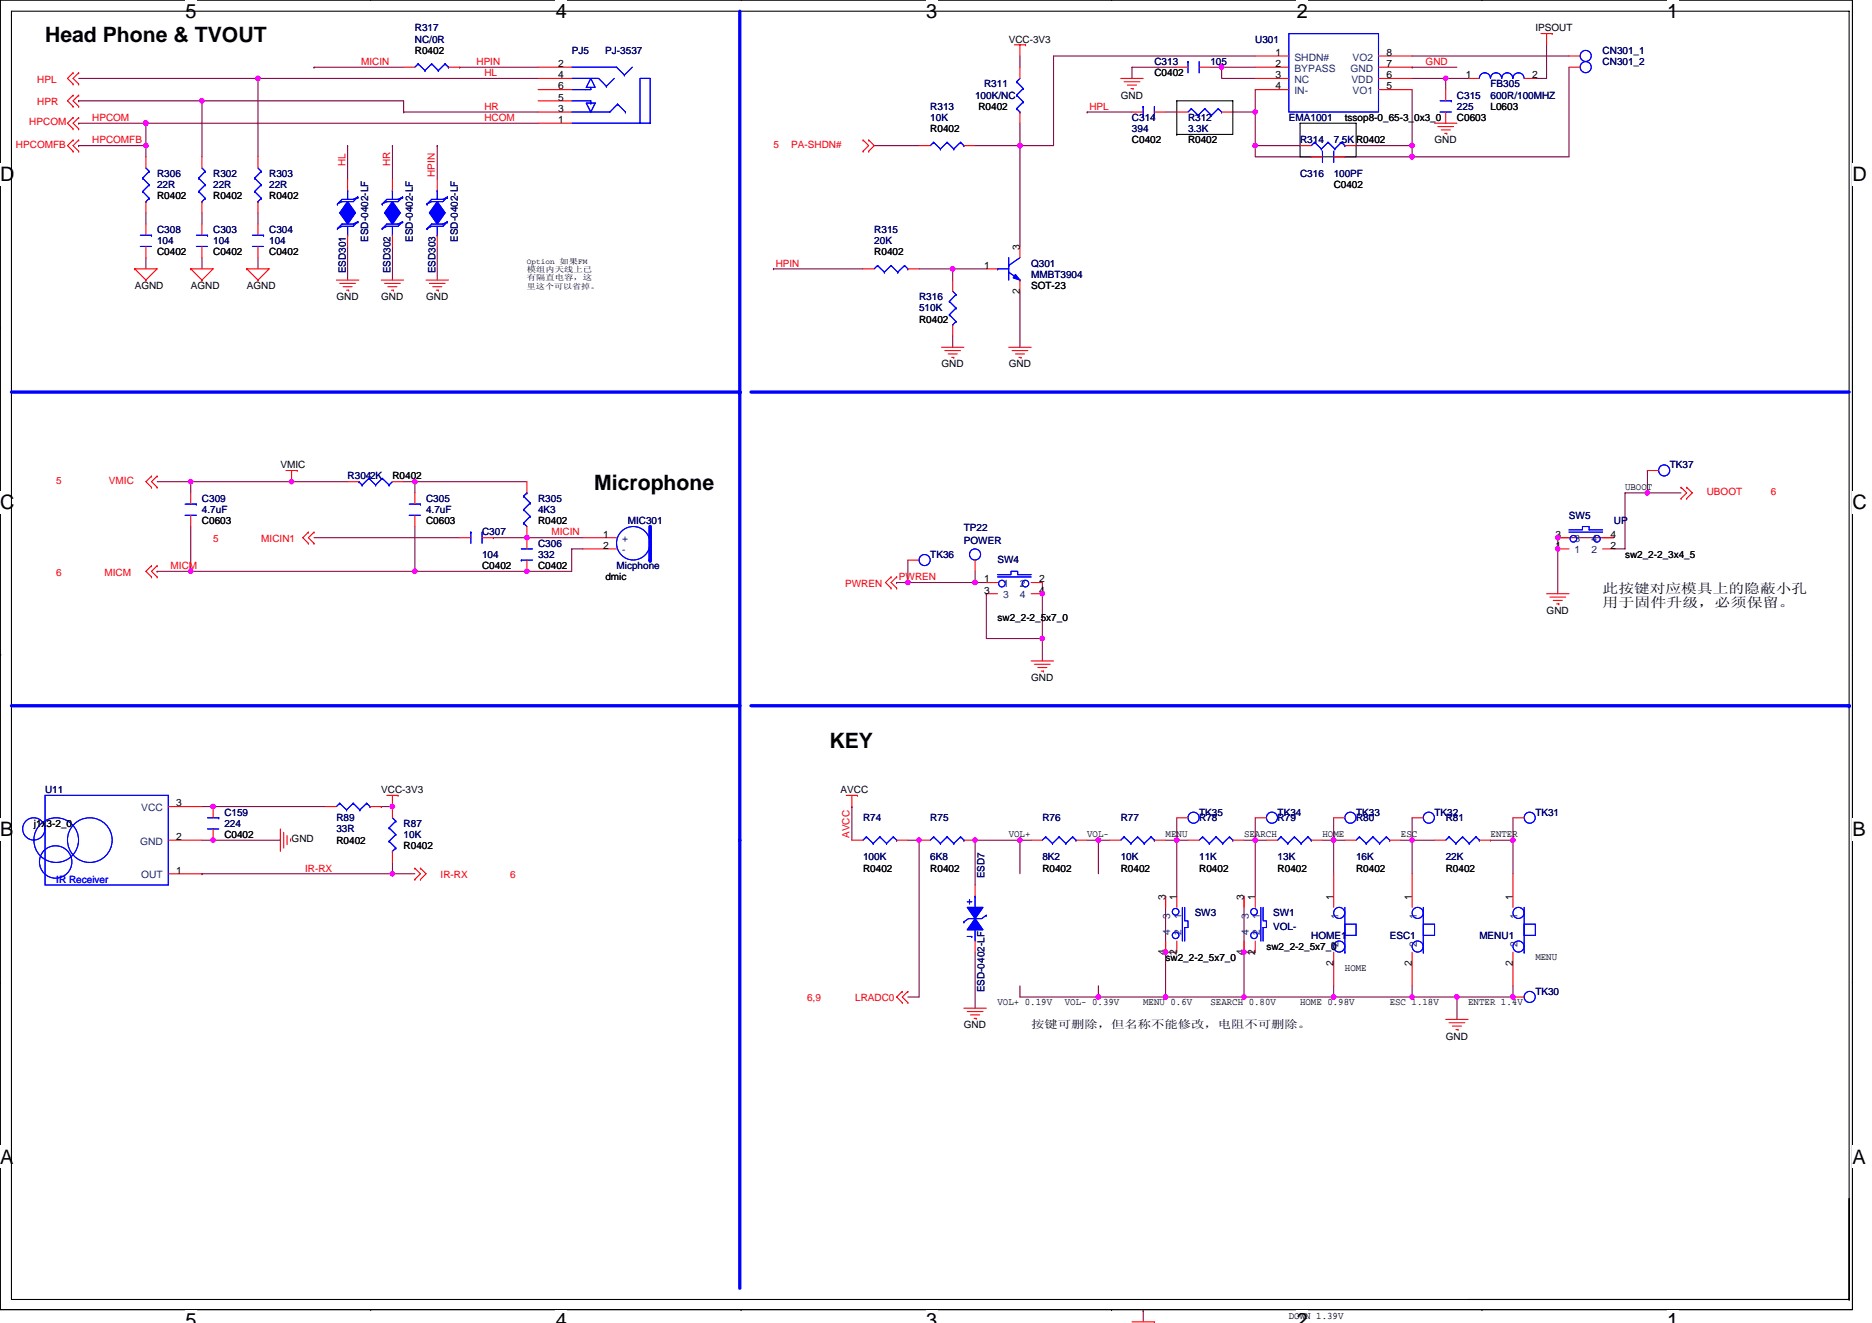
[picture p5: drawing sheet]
<svg xmlns="http://www.w3.org/2000/svg" width="297mm" height="210mm" viewBox="0 0 297 210" stroke-linecap="round" stroke-linejoin="round" font-family="sans-serif">
<path d="M0 0h293.9v207.9h-293.9z" fill="none" stroke="#000" stroke-width=".17"/>
<g fill="#fff">
<path d="M29.4 0h1.8v3.5h-1.8z"/>
<path d="M29.4 207.9h1.8v2h-1.8z"/>
</g>
<path d="M58.8 0h.1M58.8 207.9h.1" fill="none" stroke="#000" stroke-width=".17"/>
<g fill="#fff">
<path d="M88.2 0h1.8v3.5h-1.8z"/>
<path d="M88.2 207.9h1.8v2h-1.8z"/>
</g>
<path d="M117.6 0h.1M117.6 207.9h.1" fill="none" stroke="#000" stroke-width=".17"/>
<g fill="#fff">
<path d="M147 0h1.7v3.5h-1.7z"/>
<path d="M147 207.9h1.7v2h-1.7z"/>
</g>
<path d="M176.4 0h.1M176.4 207.9h.1" fill="none" stroke="#000" stroke-width=".17"/>
<g fill="#fff">
<path d="M205.8 0h1.7v3.5h-1.7z"/>
<path d="M205.8 207.9h1.7v2h-1.7z"/>
</g>
<path d="M235.2 0h.1M235.2 207.9h.1" fill="none" stroke="#000" stroke-width=".17"/>
<g fill="#fff">
<path d="M264.5 0h1.8v3.5h-1.8z"/>
<path d="M264.5 207.9h1.8v2h-1.8z"/>
<path d="M0 26h2.3v3.5h-2.3z"/>
<path d="M293.9 26h2.3v3.5h-2.3z"/>
<path d="M0 77.9h2.3v3.5h-2.3z"/>
<path d="M293.9 77.9h2.3v3.5h-2.3z"/>
</g>
<path d="M0 52h.1M293.9 52h.1" fill="none" stroke="#000" stroke-width=".17"/>
<g fill="#fff">
<path d="M0 129.9h2.1v3.5h-2.1z"/>
<path d="M293.9 129.9h2.1v3.5h-2.1z"/>
</g>
<path d="M0 103.9h.1M293.9 103.9h.1" fill="none" stroke="#000" stroke-width=".17"/>
<path d="M0 103.9h.1" fill="none" stroke="#000" stroke-width=".16"/>
<g fill="#fff">
<path d="M0 181.9h2.2v3.5h-2.2z"/>
<path d="M293.9 181.9h2.2v3.5h-2.2z"/>
</g>
<path d="M1.8 1.8h291.6v204.4h-291.6zM186.7 16h8.9v5.3h-8.9zM206.3 19.6h8.9v5.3h-8.9zM186.7 21.3h.1M0 155.9h.1M293.9 155.9h.1M293.4 190.2v16M233 206.2h60.4M293.4 206.2h.1" fill="none" stroke="#000" stroke-width=".17"/>
<g fill="none" stroke="#800040" stroke-width=".17">
<path d="M12.5 19.6h.1M12.5 12.4h28.4M12.5 16h.1M12.5 19.6h72.9M12.5 16h19.5M23.2 19.6h.1M23.2 19.6v3.5M32 16v8.9M32 16h32v1.8M40.9 12.4h.1M40.9 12.4h44.5M40.9 12.4v12.5"/>
<path d="M49.8 10.7h.1M49.8 10.7h14.2M64 17.8h.1M64 17.8h21.4M72.9 10.7h.1M72.9 10.7h12.5M161.8 19.6v3.5M161.8 8.9v1.8M172.5 17.8h.1M172.5 17.8h7.1M185 17.8h1.7M186.7 10.7h-7.1v1.7"/>
<path d="M192.1 10.7h1.7M193.8 10.7h5.4M193.8 10.7v1.7h5.4M193.8 10.7h.1M195.6 17.8h3.6M199.2 8.9h-32v14.2h-5.4M199.2 14.2v3.6M199.2 17.8h.1M199.2 17.8v5.3M224.1 14.2v8.9M224.1 8.9h24.9M224.1 10.7h.1"/>
<path d="M224.1 12.4h5.3v1.8M224.1 10.7h7.1M229.4 12.4h.1M229.4 12.4h3.6M245.4 7.1v5.3h-1.8M249 10.7v14.2h-24.9M12.5 23.1h.1M12.5 23.1h10.7M23.2 33.8v1.8M23.2 23.1v1.8M32 33.8v1.8M40.9 33.8v1.8"/>
<path d="M55.2 39.1v5.3M55.2 23.1h.1M55.2 23.1v5.3M62.3 39.1v5.3M62.3 23.1h.1M62.3 23.1v5.3M69.4 39.1v5.3M69.4 23.1h.1M69.4 23.1v5.3M138.7 23.1h7.1M154.7 23.1h7.1M161.8 23.1h.1"/>
<path d="M161.8 23.1v16M199.2 23.1h7.1M199.2 23.1v1.8h8.9M199.2 23.1h.1M213.4 24.9h10.7M215.2 23.1h8.9M224.1 23.1h.1M224.1 24.9h.1M224.1 23.1v1.8M23.2 40.9v1.8M32 40.9v1.8M40.9 40.9v1.8"/>
<path d="M122.7 42.7h.1M122.7 42.7h14.2M145.8 42.7h5.4M151.2 42.7h5.3M151.2 42.7h.1M151.2 53.3v1.8M151.2 42.7v1.7M161.8 46.2v8.9M24.9 76.5h5.4v1.7M30.3 76.5h.1M30.3 76.5h24.9M46.3 76.5h.1"/>
<path d="M64 76.5h1.8M65.8 76.5h.1M65.8 76.5v1.7M65.8 76.5h17.8M261.4 78.2h5.3M261.4 74.7h.1M261.4 78.2h-3.6v8.9h-1.7M261.4 74.7v3.5M24.9 90.7h.1M24.9 90.7h40.9M30.3 83.6v7.1M30.3 90.7h.1"/>
<path d="M49.8 85.3h23.1M65.8 83.6v7.1M65.8 90.7h17.8M78.3 85.3h.1M78.3 85.3h14.2M83.6 90.7h.1M83.6 85.3h.1M92.5 87.1h-1.8v3.6h-7.1M142.3 92.5h.1M142.3 92.5h14.2M144.1 92.5h.1M144.1 88.9v3.6"/>
<path d="M154.7 92.5h.1M154.7 90.7v1.8M156.5 94.2h.1M156.5 94.2v7.1h8.9M165.4 94.2h.1M165.4 92.5v1.7M165.4 94.2v10.7M247.2 87.1h.1M247.2 85.3h.1M247.2 85.3h8.9M247.2 85.3v8.9M165.4 101.3h.1"/>
<path d="M32 138.7h.1M32 133.3h1.8M32 128h1.8M32 138.7h33.8M33.8 128h.1M33.8 133.3h.1M33.8 133.3h10.7M33.8 128h17.8M60.5 128h.1M60.5 128h1.8M62.3 136.9v1.8M62.3 138.7h.1"/>
<path d="M135.2 128h.1M135.2 128v5.3M144.1 133.3h1.7M145.8 133.3h.1M145.8 133.3v24.9h-1.7M154.7 133.3v7.2M154.7 133.3h.1M154.7 133.3h7.1M161.8 133.3h.1M161.8 133.3h1.8M161.8 133.3v5.4M172.5 133.3h1.8"/>
<path d="M174.3 133.3h1.8M174.3 133.3h.1M174.3 133.3v5.4M185 133.3h1.7M186.7 133.3h.1M186.7 133.3v8.9M186.7 129.8v3.5M186.7 133.3h1.8M197.4 133.3h1.8M199.2 133.3v8.9M199.2 133.3h.1M199.2 129.8v3.5"/>
<path d="M199.2 133.3h1.8M209.8 133.3h1.8M211.6 133.3h.1M211.6 133.3v5.4M211.6 129.8v3.5M211.6 133.3h1.8M222.3 133.3h1.8M224.1 133.3h.1M224.1 133.3h3.5M224.1 129.8v3.5M224.1 133.3v5.4M236.5 133.3h.1"/>
<path d="M236.5 133.3h3.6M240.1 133.3v5.4M240.1 129.8v3.5M154.7 151.1v8.9M161.8 156.5v1.7h12.5M174.3 156.5v1.7M174.3 158.2h.1M174.3 158.2h10.7M185 142.2h.1M185 158.2h.1M185 158.2h12.4M185 151.1h1.7"/>
<path d="M185 142.2v16M197.4 158.2h14.2M197.4 151.1h.1M197.4 158.2h.1M197.4 151.1h1.8M197.4 142.2v16M211.6 156.5v1.7M211.6 158.2h.1M224.1 158.2h.1M224.1 156.5v1.7M231.2 158.2v3.6M231.2 158.2h.1"/>
<path d="M240.1 156.5v1.7h-28.5M181.4 208h.1M181.4 208v1.8"/>
</g>
<g fill="#f0f" stroke="#f0f" stroke-width=".17">
<circle cx="46.3" cy="76.4" r=".35"/>
<circle cx="65.8" cy="76.4" r=".35"/>
<circle cx="65.8" cy="90.7" r=".35"/>
<circle cx="30.3" cy="90.7" r=".35"/>
<circle cx="83.6" cy="90.7" r=".35"/>
<circle cx="30.3" cy="76.4" r=".35"/>
<circle cx="83.6" cy="85.3" r=".35"/>
<circle cx="224.1" cy="23.1" r=".35"/>
<circle cx="229.4" cy="12.4" r=".35"/>
<circle cx="161.8" cy="23.1" r=".35"/>
<circle cx="193.8" cy="10.7" r=".35"/>
<circle cx="199.2" cy="17.8" r=".35"/>
<circle cx="199.2" cy="23.1" r=".35"/>
<circle cx="224.1" cy="24.9" r=".35"/>
<circle cx="23.1" cy="23.1" r=".35"/>
<circle cx="23.1" cy="19.5" r=".35"/>
<circle cx="40.9" cy="12.4" r=".35"/>
<circle cx="32" cy="16" r=".35"/>
<circle cx="165.4" cy="101.3" r=".35"/>
<circle cx="151.2" cy="42.7" r=".35"/>
<circle cx="247.2" cy="87.1" r=".35"/>
<circle cx="154.7" cy="92.4" r=".35"/>
<circle cx="144" cy="92.4" r=".35"/>
<circle cx="224.1" cy="133.3" r=".35"/>
<circle cx="240.1" cy="133.3" r=".35"/>
<circle cx="145.8" cy="133.3" r=".35"/>
<circle cx="240.1" cy="158.2" r=".35"/>
<circle cx="231.2" cy="158.2" r=".35"/>
<circle cx="224.1" cy="158.2" r=".35"/>
<circle cx="186.7" cy="133.3" r=".35"/>
<circle cx="199.2" cy="133.3" r=".35"/>
<circle cx="211.6" cy="133.3" r=".35"/>
<circle cx="154.7" cy="133.3" r=".35"/>
<circle cx="174.3" cy="133.3" r=".35"/>
<circle cx="161.8" cy="133.3" r=".35"/>
<circle cx="211.6" cy="158.2" r=".35"/>
<circle cx="184.9" cy="151.1" r=".35"/>
<circle cx="174.3" cy="158.2" r=".35"/>
<circle cx="184.9" cy="158.2" r=".35"/>
<circle cx="197.4" cy="151.1" r=".35"/>
<circle cx="197.4" cy="158.2" r=".35"/>
<circle cx="165.4" cy="94.2" r=".35"/>
<circle cx="261.4" cy="78.2" r=".35"/>
<circle cx="33.8" cy="128" r=".35"/>
<circle cx="62.3" cy="128" r=".35"/>
<circle cx="33.8" cy="133.3" r=".35"/>
<circle cx="62.3" cy="138.7" r=".35"/>
<circle cx="247.2" cy="85.3" r=".35"/>
</g>
<g fill="none" stroke="#f00" stroke-width=".17">
<path d="M11.6 11.6h.1M11.6 13.3h.1M11.6 15.1h.1M11.6 16.9h.1M11.6 18.7h.1M11.6 11.6l-.9 .8 .9 .9M11.6 15.1l-.9 .9 .9 .9M11.6 18.7l-.9 .9 .9 .8M12.5 11.6h.1M12.5 13.3h.1M12.5 15.1h.1M12.5 16.9h.1"/>
<path d="M12.5 18.7h.1M12.5 11.6l-.9 .8 .9 .9M12.5 15.1l-.9 .9 .9 .9M12.5 18.7l-.9 .9 .9 .8M64 10.7h1.8M71.2 10.7h1.7M85.4 17.8h5.3M85.4 10.7h5.3M85.4 12.4h5.3M85.4 14.2h5.3M85.4 16h5.3M85.4 19.6h5.3"/>
<path d="M160.9 7.1h1.8M161.8 7.1v1.8M161.8 10.7v1.7M161.8 17.8v1.8M162.7 7.1h.1M177.8 12.4h3.6M178.4 13h2.5M178.9 13.5h1.4M179.4 14.1h.4M179.6 17.8h1.8M179.8 14.1h.1M183.2 17.8h1.8"/>
<path d="M186.7 17.8h1.8M186.7 10.7h1.8M190.3 10.7h1.8M193.8 17.8h1.8M199.2 10.7h5.3M199.2 12.4h5.3M199.2 14.2h5.3M199.2 8.9h5.3M218.7 10.7h5.4M218.7 12.4h5.4M218.7 14.2h5.4M218.7 8.9h5.4"/>
<path d="M227.6 19.6h3.6M229.4 14.2v1.8M229.4 17.8v1.8M233 12.4h1.7M241.8 12.4h1.8M244.5 5.3h1.8M245.4 5.3v1.8M246.3 5.3h.1M249 10.7h1.7M249 8.9h1.7M11.6 20.4h.1M11.6 24h.1"/>
<path d="M11.6 22.2h.1M11.6 22.2l-.9 .9 .9 .9M12.5 20.4h.1M12.5 24h.1M12.5 22.2h.1M12.5 22.2l-.9 .9 .9 .9M23.2 24.9v1.8M23.2 32v1.8M23.2 35.6v1.7M23.2 39.1v1.8M32 24.9v1.8M32 32v1.8"/>
<path d="M32 35.6v1.7M32 39.1v1.8M40.9 24.9v1.8M40.9 32v1.8M40.9 35.6v1.7M40.9 39.1v1.8M55.2 28.4v1.8M55.2 37.3v1.8M62.3 28.4v1.8M62.3 37.3v1.8M69.4 28.4v1.8M69.4 37.3v1.8"/>
<path d="M136.9 22.2h.1M136.9 24h.1M136.9 22.2l.9 .9-.9 .9M137.8 24h.1M137.8 22.2h.1M137.8 22.2l.9 .9-.9 .9M145.8 23.1h1.8M152.9 23.1h1.8M161.8 39.1v1.8M206.3 23.1h1.8M208.1 24.9h1.7M211.6 24.9h1.8"/>
<path d="M213.4 23.1h1.8M228.2 20.1h2.4M228.7 20.6h1.4M229.2 21.2h.4M229.6 21.2h.1M21.4 42.7h3.5l-1.7 1.7M21.4 42.7h.1M21.4 42.7l1.8 1.7M23.2 44.4h.1M30.3 42.7h3.5l-1.8 1.7M30.3 42.7h.1M30.3 42.7l1.7 1.7"/>
<path d="M32 44.4h.1M39.2 42.7h3.5l-1.8 1.7M39.2 42.7h.1M39.2 42.7l1.7 1.7M40.9 44.4h.1M53.4 44.4h3.5M53.9 45h2.5M54.4 45.5h1.5M55 46.1h.3M55.3 46.1h.1M60.5 44.4h3.5M61 45h2.5"/>
<path d="M61.5 45.5h1.5M62.1 46.1h.3M62.4 46.1h.1M67.6 44.4h3.6M68.1 45h2.5M68.7 45.5h1.4M69.2 46.1h.4M69.6 46.1h.1M136.9 42.7h1.8M144.1 42.7h1.7M149.4 55.1h3.5M149.9 55.6h2.5"/>
<path d="M150.4 56.2h1.5M151 56.7h.3M151.2 44.4v1.8M151.2 51.6v1.7M151.3 56.7h.1M156.5 42.7h1.8M160.1 55.1h3.5M160.6 55.6h2.5M161.1 56.2h1.5M161.7 56.7h.3M161.8 44.4v1.8M162 56.7h.1"/>
<path d="M24 77.3h.1M24 75.6h.1M24 75.6l-.8 .9 .8 .8M24.9 77.3h.1M24.9 75.6h.1M24.9 75.6l-.9 .9 .9 .8M30.3 78.2v1.8M45.4 74.7h1.8M46.3 74.7v1.8M47.2 74.7h.1M55.2 76.5h1.7M62.3 76.5h1.7"/>
<path d="M65.8 78.2v1.8M83.6 76.5v1.7M261.4 74.7h1.8M266.7 79.1h.1M266.7 77.3h.1M266.7 77.3l.9 .9-.9 .9M267.6 79.1h.1M267.6 77.3h.1M267.6 77.3l.9 .9-.9 .9M24 89.8h.1M24 91.6h.1M24 89.8l-.8 .9 .8 .9"/>
<path d="M24.9 89.8h.1M24.9 91.6h.1M24.9 89.8l-.9 .9 .9 .9M30.3 81.8v1.8M48.9 84.5h.1M48.9 86.2h.1M48.9 84.5l-.9 .8 .9 .9M49.8 84.5h.1M49.8 86.2h.1M49.8 84.5l-.9 .8 .9 .9M65.8 81.8v1.8M72.9 85.3h1.8"/>
<path d="M76.5 85.3h1.8M83.6 83.6v3.5M83.6 88.9v1.8M92.5 87.1h5.3M92.5 85.3h5.3M141.4 91.6h.1M141.4 93.3h.1M141.4 91.6l-.9 .9 .9 .8M142.3 91.6h.1M142.3 93.3h.1M142.3 91.6l-.9 .9 .9 .8M144.1 88.9h1.7"/>
<path d="M154.7 88.9v1.8M156.5 92.5h1.8M156.5 94.2h1.8M163.6 92.5h1.8M163.6 94.2h1.8M245.4 94.2h3.6M245.9 94.8h2.5M246.5 95.3h1.4M247 95.8h.4M247.2 87.1h1.8M247.2 85.3h1.8M247.4 95.8h.1"/>
<path d="M254.3 87.1h1.8M254.3 85.3h1.8M163.6 104.9h3.6M164.1 105.4h2.5M164.7 106h1.4M165.2 106.5h.4M165.6 106.5h.1M26.7 133.3h5.3M26.7 128h5.3M26.7 138.7h5.3M33.8 128v1.8M33.8 131.6v1.7"/>
<path d="M44.5 131.6v3.5M45 132.1v2.5M45.5 132.6v1.5M46.1 133.2h.1M46.1 133.2v.3M51.6 128h1.8M58.7 128h1.8M61.4 126.2h1.8M62.3 126.2v3.6M62.3 135.1v1.8M63.2 126.2h.1M65.8 137.8h.1"/>
<path d="M65.8 139.6h.1M65.8 137.8l.9 .9-.9 .9M66.7 137.8h.1M66.7 139.6h.1M66.7 137.8l.9 .9-.9 .9M134.3 126.2h1.8M135.2 126.2v1.8M135.2 133.3h1.7M136.1 126.2h.1M142.3 133.3h1.8M145.8 133.3h1.8M152.9 133.3h1.8"/>
<path d="M163.6 133.3h1.8M170.7 133.3h1.8M176.1 133.3h1.7M183.2 133.3h1.8M186.7 129.8h1.8M188.5 133.3h1.8M195.6 133.3h1.8M199.2 129.8h1.8M201 133.3h1.7M208.1 133.3h1.7M211.6 129.8h1.8M211.6 138.7v5.3"/>
<path d="M213.4 133.3h1.8M220.5 133.3h1.8M224.1 129.8h1.7M224.1 138.7v5.3M227.6 133.3h1.8M234.7 133.3h1.8M240.1 129.8h1.7M240.1 138.7v5.3M143.2 157.4h.1M143.2 159.1h.1M143.2 157.4l-.9 .8 .9 .9M144.1 157.4h.1"/>
<path d="M144.1 159.1h.1M144.1 157.4l-.9 .8 .9 .9M154.7 140.5v1.7M154.7 149.4v1.7M185 142.2v1.8M185 149.4v1.7M186.7 142.2v1.8M186.7 149.4v1.7M197.4 142.2v1.8M197.4 149.4v1.7M199.2 142.2v1.8M199.2 149.4v1.7"/>
<path d="M211.6 151.1v5.4M224.1 151.1v5.4M240.1 158.2h1.7M240.1 151.1v5.4M152.9 160h3.6M153.5 160.5h2.5M154 161.1h1.4M154.6 161.6h.3M154.9 161.6h.1M229.4 161.8h3.6M229.9 162.3h2.5M230.5 162.9h1.4"/>
<path d="M231 163.4h.3M231.3 163.4h.1M179.6 209.8h3.6M183.2 209.8h.1"/>
</g>
<path d="M117.4 1.8v202.7M1.8 62.2h115.6M117.4 62.2h.1M119.2 62.2h174.2M103.2 88.9h.1M103.2 83.6v5.3M1.8 112h115.6M119.2 112h174.2M293.4 112h.1" fill="none" stroke="#00f" stroke-width=".53"/>
<g fill="none" stroke="#00f" stroke-width=".17">
<path d="M66.4 10.1h.1M66.4 10.1l-.6 .6M66.4 10.1l1 1.1M67.4 11.2h.1M68.5 10.1h.1M68.5 10.1l-1.1 1.1M68.5 10.1l1.1 1.1M69.6 11.2h.1M70.6 10.1h.1M70.6 10.1l-1 1.1M70.6 10.1l.6 .6M71.2 10.7h.1"/>
<path d="M90.7 19.6h12.5v-7.2h-1.6v7.2M90.7 10.7h7.1l1.3 1.2M90.7 16h3v.4M90.7 12.4h4.3l1.2 1.3M93 16.4h1.4l-.7 1.4zM93.7 13.9v.3h-3M93.7 12.4l.7 1.5h-1.4zM93.7 16.4h.1M96.2 13.7h.1M97.5 12.4l-1.3 1.3M98 16.5h.1M98 16.5l-1.2 1.3h-6.1"/>
<path d="M98 16.5l1.2 1.3M99.1 11.9h.1M99.2 17.8h.1M100.3 10.7l-1.2 1.2M161.3 13h.1M161.3 15.1h.1M161.3 17.3h.1M161.3 13l1.1 1.1M161.3 15.1l1.1 1.1M161.3 17.3l.5 .5M161.8 17.8h.1M161.8 12.4l-.5 .6"/>
<path d="M162.4 14.1h.1M162.4 16.2h.1M162.4 14.1l-1.1 1M162.4 16.2l-1.1 1.1M181.4 16.9h.1M181.4 16.9v1.8M183.2 16.9v1.8M188.5 9.8h.1M188.5 9.8v1.8M189 17.3h.1M189 17.3l-.5 .5M189 17.3l1.1 1"/>
<path d="M190.1 18.3h.1M190.3 9.8v1.8M191.2 17.3h.1M191.2 17.3l-1.1 1M191.2 17.3l1 1M192.2 18.3h.1M193.3 17.3h.1M193.3 17.3l-1.1 1M193.3 17.3l.5 .5M193.8 17.8h.1M204.5 5.3h14.2v12.5h-14.2zM228.5 17.8h1.8"/>
<path d="M228.5 16h1.8M230.3 16h.1M234.7 12.4a.88 .88 0 0 1 .9-.8 .88 .88 0 0 1 .9 .8 .89 .89 0 0 1 .9-.8 .89 .89 0 0 1 .9 .8 .89 .89 0 0 1 .9-.8 .89 .89 0 0 1 .8 .8M240.1 12.4a.88 .88 0 0 1 .8-.8 .88 .88 0 0 1 .9 .8M22.3 39.1h1.7M22.3 37.3h1.7M22.6 28.3h.1M22.6 30.4h.1M22.6 28.3l1.1 1M22.6 30.4l1.1 1.1M23.2 32h.1M23.2 26.7l.5 .5"/>
<path d="M23.7 27.2h.1M23.7 29.3h.1M23.7 31.5h.1M23.7 27.2l-1.1 1.1M23.7 29.3l-1.1 1.1M23.7 31.5l-.5 .5M24 37.3h.1M31.2 39.1h1.7M31.2 37.3h1.7M31.5 28.3h.1M31.5 30.4h.1M31.5 28.3l1.1 1"/>
<path d="M31.5 30.4l1.1 1.1M32 32h.1M32 26.7l.6 .5M32.6 27.2h.1M32.6 29.3h.1M32.6 31.5h.1M32.6 27.2l-1.1 1.1M32.6 29.3l-1.1 1.1M32.6 31.5l-.6 .5M32.9 37.3h.1M40 39.1h1.8M40 37.3h1.8"/>
<path d="M40.4 28.3h.1M40.4 30.4h.1M40.4 28.3l1.1 1M40.4 30.4l1.1 1.1M40.9 32h.1M40.9 26.7l.6 .5M41.5 27.2h.1M41.5 29.3h.1M41.5 31.5h.1M41.5 27.2l-1.1 1.1M41.5 29.3l-1.1 1.1M41.5 31.5l-.6 .5"/>
<path d="M41.8 37.3h.1M53.5 32.4h.1M53.5 36.3h.1M55.2 30.2h.1M55.2 37.3h.1M55.2 30.2v1.4M55.2 35.9v1.4M56.8 31.3h.1M56.8 31.3l-.8 .7h-1.7l-.8 .4M56.8 31.3l-.8 .3h-1.7l-.8 .8M56.8 35.2l-.8 .7h-1.7l-.8 .4M56.8 35.2l-.8 .4h-1.7l-.8 .7"/>
<path d="M56.8 35.2h.1M60.7 32.4h.1M60.7 36.3h.1M62.3 30.2h.1M62.3 37.3h.1M62.3 30.2v1.4M62.3 35.9v1.4M63.9 31.3h.1M63.9 31.3l-.7 .7h-1.8l-.7 .4M63.9 31.3l-.7 .3h-1.8l-.7 .8M63.9 35.2l-.7 .7h-1.8l-.7 .4M63.9 35.2l-.7 .4h-1.8l-.7 .7"/>
<path d="M63.9 35.2h.1M67.8 32.4h.1M67.8 36.3h.1M69.4 30.2h.1M69.4 37.3h.1M69.4 30.2v1.4M69.4 35.9v1.4M71 31.3h.1M71 31.3l-.7 .7h-1.8l-.7 .4M71 31.3l-.7 .3h-1.8l-.7 .8M71 35.2l-.7 .7h-1.8l-.7 .4M71 35.2l-.7 .4h-1.8l-.7 .7"/>
<path d="M71 35.2h.1M148.1 22.6h.1M148.1 22.6l-.5 .5M148.1 22.6l1.1 1M149.2 23.6h.1M150.3 22.6h.1M150.3 22.6l-1.1 1M150.3 22.6l1 1M151.3 23.6h.1M152.4 22.6h.1M152.4 22.6l-1.1 1M152.4 22.6l.5 .5"/>
<path d="M152.9 23.1h.1M208.6 22.6h.1M208.6 22.6l-.5 .5M208.6 22.6l1.1 1M209.7 23.6h.1M209.8 24h.1M209.8 24v1.8M210.7 22.6h.1M210.7 22.6l-1 1M210.7 22.6l1.1 1M211.6 24v1.8M211.8 23.6h.1"/>
<path d="M212.9 22.6h.1M212.9 22.6l-1.1 1M212.9 22.6l.5 .5M213.4 23.1h.1M139.3 42.1h.1M139.3 42.1l-.6 .6M139.3 42.1l1 1.1M140.3 43.2h.1M141.4 42.1h.1M141.4 42.1l-1.1 1.1M141.4 42.1l1 1.1M142.4 43.2h.1"/>
<path d="M143.5 42.1h.1M143.5 42.1l-1.1 1.1M143.5 42.1l.6 .6M144.1 42.7h.1M150.6 47.8h.1M150.6 50h.1M150.6 47.8l1.1 1.1M150.6 50l1.1 1M151.2 51.6h.1M151.2 46.2l.5 .6M151.7 46.8h.1M151.7 48.9h.1"/>
<path d="M151.7 51h.1M151.7 46.8l-1.1 1M151.7 48.9l-1.1 1.1M151.7 51l-.5 .6M158.3 42.7h.1M158.3 42.7h1.8M160.1 42.1h.1M160.1 40.9v3.5M160.1 43.2l1.7 1.2M161.8 44.4h.1M161.8 40.9l-1.7 1.2M56.9 76.5h.1"/>
<path d="M56.9 76.5l.6 .5M57.5 77h.1M58.5 75.9h.1M58.5 75.9l1.1 1.1M58.5 75.9l-1 1.1M59.6 77h.1M60.7 75.9h.1M60.7 75.9l1 1.1M60.7 75.9l-1.1 1.1M61.7 77h.1M62.3 76.5l-.6 .5M83.1 78.8h.1"/>
<path d="M83.1 78.8l1 1M83.6 78.2h.1M83.6 78.2l-.5 .6M84.1 79.8h.1M84.1 79.8l-1 1.1M29.4 81.8h1.8M29.4 80h1.8M31.2 80h.1M64.9 81.8h1.8M64.9 80h1.8M66.7 80h.1M74.7 84.5h.1"/>
<path d="M74.7 84.5v1.7M76.5 84.5v1.7M82.7 87.1h1.8M82.7 88.9h.1M82.7 88.9h1.8M83.1 83h.1M83.1 80.9h.1M83.1 83l.5 .6M83.1 80.9l1 1.1M84.1 82h.1M84.1 82l-1 1M158.3 91.2h2.1v-.5h1.1v.5h2.1"/>
<path d="M158.3 91.6h5.3M249 84.1h2.1v-.5h1.1v.5h2.1M249 84.5h5.3M7.2 126.2h19.5v14.3h-19.5zM32.9 131.6h1.8M32.9 129.8h1.8M34.7 129.8h.1M53.9 127.5h.1M53.9 127.5l-.5 .5M53.9 127.5l1.1 1M55 128.5h.1M56 127.5h.1"/>
<path d="M56 127.5l-1 1M56 127.5l1.1 1M57.1 128.5h.1M58.2 127.5h.1M58.2 127.5l-1.1 1M58.2 127.5l.5 .5M58.7 128h.1M61.7 131.4h.1M61.7 133.5h.1M61.7 131.4l1.1 1.1M61.7 133.5l1.1 1.1M62.3 135.1h.1"/>
<path d="M62.3 129.8l.5 .5M62.8 130.3h.1M62.8 132.5h.1M62.8 134.6h.1M62.8 130.3l-1.1 1.1M62.8 132.5l-1.1 1M62.8 134.6l-.5 .5M137.5 132.8h.1M137.5 132.8l-.6 .5M137.5 132.8l1.1 1.1M138.6 133.9h.1M139.6 132.8h.1"/>
<path d="M139.6 132.8l-1 1.1M139.6 132.8l1.1 1.1M140.7 133.9h.1M141.7 132.8h.1M141.7 132.8l-1 1.1M141.7 132.8l.6 .5M142.3 133.3h.1M148.1 132.8h.1M148.1 132.8l-.5 .5M148.1 132.8l1.1 1.1M149.2 133.9h.1M150.3 132.8h.1"/>
<path d="M150.3 132.8l-1.1 1.1M150.3 132.8l1 1.1M151.3 133.9h.1M152.4 132.8h.1M152.4 132.8l-1.1 1.1M152.4 132.8l.5 .5M152.9 133.3h.1M165.9 132.8h.1M165.9 132.8l-.5 .5M165.9 132.8l1.1 1.1M167 133.9h.1M168.1 132.8h.1"/>
<path d="M168.1 132.8l-1.1 1.1M168.1 132.8l1 1.1M169.1 133.9h.1M170.2 132.8h.1M170.2 132.8l-1.1 1.1M170.2 132.8l.5 .5M170.7 133.3h.1M178.4 132.8h.1M178.4 132.8l-.6 .5M178.4 132.8l1 1.1M179.4 133.9h.1M180.5 132.8h.1"/>
<path d="M180.5 132.8l-1.1 1.1M180.5 132.8l1.1 1.1M181.6 133.9h.1M182.6 132.8h.1M182.6 132.8l-1 1.1M182.6 132.8l.6 .5M183.2 133.3h.1M190.8 132.8h.1M190.8 132.8l-.5 .5M190.8 132.8l1.1 1.1M191.9 133.9h.1M193 132.8h.1"/>
<path d="M193 132.8l-1.1 1.1M193 132.8l1 1.1M194 133.9h.1M195.1 132.8h.1M195.1 132.8l-1.1 1.1M195.1 132.8l.5 .5M195.6 133.3h.1M203.3 132.8h.1M203.3 132.8l-.6 .5M203.3 132.8l1 1.1M204.3 133.9h.1M205.4 132.8h.1"/>
<path d="M205.4 132.8l-1.1 1.1M205.4 132.8l1.1 1.1M206.5 133.9h.1M207.5 132.8h.1M207.5 132.8l-1 1.1M207.5 132.8l.6 .5M208.1 133.3h.1M215.7 132.8h.1M215.7 132.8l-.5 .5M215.7 132.8l1.1 1.1M216.8 133.9h.1M217.8 132.8h.1"/>
<path d="M217.8 132.8l-1 1.1M217.8 132.8l1.1 1.1M218.9 133.9h.1M220 132.8h.1M220 132.8l-1.1 1.1M220 132.8l.5 .5M220.5 133.3h.1M229.9 132.8h.1M229.9 132.8l-.5 .5M229.9 132.8l1.1 1.1M231 133.9h.1M232.1 132.8h.1"/>
<path d="M232.1 132.8l-1.1 1.1M232.1 132.8l1 1.1M233.1 133.9h.1M234.2 132.8h.1M234.2 132.8l-1.1 1.1M234.2 132.8l.5 .5M234.7 133.3h.1M152.9 146.3h.1M153.5 143.1h.7M153.5 148.6h.7M153.8 144.2h1.8M153.8 142.8v.7"/>
<path d="M154.2 148.6h.1M154.7 142.2h.1M154.7 147.6v1.8M154.7 142.2v1.8M156.5 145.3l-.7 .5h-2.1l-.8 .5M156.5 145.3h.1M187.6 144v5.4M188 144v2.2h.5v1h-.5v2.2M200.1 144v5.4M200.4 144v2.2h.6v1h-.6v2.2M213.4 146.7h1.8v1.8h-1.8zM213.4 151.1h.1"/>
<path d="M213.4 144v7.1M225.8 151.1h.1M225.8 144v7.1M225.8 146.7h1.8v1.8h-1.8zM241.8 146.7h1.8v1.8h-1.8zM241.8 151.1h.1M241.8 144v7.1"/>
<circle cx="251.6" cy="10.7" r=".88"/>
<circle cx="251.6" cy="8.9" r=".88"/>
<circle cx="264.1" cy="74.7" r=".88"/>
<circle cx="100.5" cy="86.2" r="2.66"/>
<circle cx="146.7" cy="88.9" r=".88"/>
<circle cx="154.7" cy="88" r=".88"/>
<circle cx="159" cy="92.6" r=".53"/>
<circle cx="162.7" cy="92.6" r=".53"/>
<circle cx="249.7" cy="85.5" r=".53"/>
<circle cx="253.4" cy="85.5" r=".53"/>
<circle cx="5.4" cy="131.6" r="1.77"/>
<circle cx="8.8" cy="136.8" r="2.58"/>
<circle cx="8.9" cy="133.3" r="3.5"/>
<circle cx="14.2" cy="133.3" r="3.5"/>
<circle cx="189.4" cy="129.8" r=".88"/>
<circle cx="201.8" cy="129.8" r=".88"/>
<circle cx="214.3" cy="129.8" r=".88"/>
<circle cx="226.7" cy="129.8" r=".88"/>
<circle cx="242.7" cy="129.8" r=".88"/>
<circle cx="186.5" cy="144.7" r=".53"/>
<circle cx="186.5" cy="148.5" r=".52"/>
<circle cx="199" cy="144.7" r=".53"/>
<circle cx="199" cy="148.5" r=".52"/>
<circle cx="212.5" cy="150.2" r=".88"/>
<circle cx="212.5" cy="144.9" r=".88"/>
<circle cx="224.9" cy="150.2" r=".88"/>
<circle cx="224.9" cy="144.9" r=".88"/>
<circle cx="240.9" cy="150.2" r=".88"/>
<circle cx="240.9" cy="144.9" r=".88"/>
<circle cx="242.7" cy="158.2" r=".88"/>
</g>
<g fill="#00f" stroke="#00f" stroke-width=".17">
<path d="M161.1 43.6l.7 .8-1-.3z" fill-rule="evenodd"/>
<path d="M161.1 43.6l.7 .8-1-.3z" fill-rule="evenodd"/>
<path d="M55.2 32l1.2 1.8h-2.5z" fill-rule="evenodd"/>
<path d="M53.9 33.8h2.5l-1.2 1.8z" fill-rule="evenodd"/>
<path d="M55.2 32l1.2 1.8h-2.5z" fill-rule="evenodd"/>
<path d="M53.9 33.8h2.5l-1.2 1.8z" fill-rule="evenodd"/>
<path d="M69.4 32l1.2 1.8h-2.5z" fill-rule="evenodd"/>
<path d="M68.1 33.8h2.5l-1.2 1.8z" fill-rule="evenodd"/>
<path d="M69.4 32l1.2 1.8h-2.5z" fill-rule="evenodd"/>
<path d="M68.1 33.8h2.5l-1.2 1.8z" fill-rule="evenodd"/>
<path d="M153.5 144h2.5l-1.3 1.8z" fill-rule="evenodd"/>
<path d="M154.7 145.8l1.3 1.8h-2.5z" fill-rule="evenodd"/>
<path d="M153.5 144h2.5l-1.3 1.8z" fill-rule="evenodd"/>
<path d="M154.7 145.8l1.3 1.8h-2.5z" fill-rule="evenodd"/>
<path d="M62.3 32l1.2 1.8h-2.5z" fill-rule="evenodd"/>
<path d="M61 33.8h2.5l-1.2 1.8z" fill-rule="evenodd"/>
<path d="M62.3 32l1.2 1.8h-2.5z" fill-rule="evenodd"/>
<path d="M61 33.8h2.5l-1.2 1.8z" fill-rule="evenodd"/>
</g>
<g font-size="3.4">
<text x="7.2" y="6.7">Head Phone &amp; TVOUT</text>
<text x="94.3" y="77.8">Microphone</text>
<text x="131.6" y="118.7">KEY</text>
</g>
<g font-size="3.2">
<text x="29.4" y="2.8">5</text>
<text x="88.2" y="2.8">4</text>
<text x="147" y="2.8">3</text>
<text x="205.8" y="2.8">2</text>
<text x="264.5" y="2.8">1</text>
<text x="0" y="28.8">D</text>
<text x="293.9" y="28.8">D</text>
<text x="0" y="80.8">C</text>
<text x="293.9" y="80.8">C</text>
<text x="0" y="132.7">B</text>
<text x="293.9" y="132.7">B</text>
<text x="0" y="184.7">A</text>
<text x="293.9" y="184.7">A</text>
<text x="29.4" y="210.7">5</text>
<text x="88.2" y="210.7">4</text>
<text x="147" y="210.7">3</text>
<text x="205.8" y="210.7">2</text>
<text x="264.5" y="210.7">1</text>
</g>
<g font-size="2.1">
<text x="254.3" y="94.1">此按键对应模具上的隐蔽小孔</text>
<text x="254.3" y="96.4">用于固件升级，必须保留。</text>
</g>
<text font-size="1.8" x="163.6" y="163.2">按键可删除，但名称不能修改，电阻不可删除。</text>
<g font-size="1.6" fill="#000080">
<text x="65.8" y="5">R317</text>
<text x="65.8" y="6.8">NC/0R</text>
<text x="90.7" y="8.5">PJ5</text>
<text x="96.1" y="8.5">PJ-3537</text>
<text x="183.2" y="10.3">C313</text>
<text x="192.1" y="10.3">105</text>
<text x="199.2" y="6.8">U301</text>
<text x="254.3" y="10.3">CN301_2</text>
<text x="254.3" y="8.5">CN301_1</text>
<text x="147.6" y="17.4">R313</text>
<text x="154.7" y="15.6">100K/NC</text>
<text x="156.1" y="13.9">R311</text>
<text x="231.2" y="15.6">C315</text>
<text x="231.2" y="17.4">225</text>
<text x="236.5" y="13.9">FB305</text>
<text x="236.5" y="15.6">600R/100MHZ</text>
<text x="147.6" y="19.2">10K</text>
<text x="179.6" y="19.2">C314</text>
<text x="179.6" y="21">394</text>
<text x="188.5" y="19.2">R312</text>
<text x="188.5" y="21">3.3K</text>
<text x="204.5" y="19.2">EMA1001</text>
<text x="206.3" y="22.8">R314</text>
<text x="211.6" y="22.8">7.5K R0402</text>
<text x="24.9" y="28.1">R306</text>
<text x="24.9" y="29.9">22R</text>
<text x="33.8" y="28.1">R302</text>
<text x="33.8" y="29.9">22R</text>
<text x="42.7" y="28.1">R303</text>
<text x="42.7" y="29.9">22R</text>
<text x="206.3" y="28.1">C316</text>
<text x="211.6" y="28.1">100PF</text>
<text x="24.9" y="37">C308</text>
<text x="24.9" y="38.8">104</text>
<text x="33.8" y="37">C303</text>
<text x="33.8" y="38.8">104</text>
<text x="42.7" y="37">C304</text>
<text x="42.7" y="38.8">104</text>
<text x="58.4" y="38.4" transform="rotate(-90 58.4 38.4)">ESD-0402-LF</text>
<text x="65.5" y="38.4" transform="rotate(-90 65.5 38.4)">ESD-0402-LF</text>
<text x="72.6" y="38.4" transform="rotate(-90 72.6 38.4)">ESD-0402-LF</text>
<text x="138.7" y="37">R315</text>
<text x="138.7" y="38.8">20K</text>
<text x="54.9" y="43.4" transform="rotate(-90 54.9 43.4)">ESD301</text>
<text x="62" y="43.4" transform="rotate(-90 62 43.4)">ESD302</text>
<text x="69.1" y="43.4" transform="rotate(-90 69.1 43.4)">ESD303</text>
<text x="145.8" y="47.6">R316</text>
<text x="163.6" y="42.3">Q301</text>
<text x="163.6" y="44.1">MMBT3904</text>
<text x="145.8" y="49.4">510K</text>
<text x="55.2" y="76.1">R3042K</text>
<text x="265" y="74.3">TK37</text>
<text x="32" y="79.7">C309</text>
<text x="32" y="81.4">4.7uF</text>
<text x="67.6" y="79.7">C305</text>
<text x="67.6" y="81.4">4.7uF</text>
<text x="85.4" y="79.7">R305</text>
<text x="85.4" y="81.4">4K3</text>
<text x="99.6" y="83.2">MIC301</text>
<text x="249" y="82.3">SW5</text>
<text x="256.1" y="83.2">UP</text>
<text x="76.5" y="85">C307</text>
<text x="76.5" y="88.5">104</text>
<text x="85.4" y="86.8">C306</text>
<text x="85.4" y="88.5">332</text>
<text x="147.6" y="88.5">TK36</text>
<text x="152.9" y="84.3">TP22</text>
<text x="152.9" y="86.4">POWER</text>
<text x="158.3" y="89.4">SW4</text>
<text x="97.8" y="90.3">Micphone</text>
<text x="7.2" y="125.9">U11</text>
<text x="35.6" y="129.4">C159</text>
<text x="35.6" y="131.2">224</text>
<text x="53.4" y="130.3">R89</text>
<text x="64" y="131.2">R87</text>
<text x="136.9" y="130.3">R74</text>
<text x="147.6" y="130.3">R75</text>
<text x="165.4" y="130.3">R76</text>
<text x="177.8" y="130.3">R77</text>
<text x="190.3" y="130.3">R78</text>
<text x="190.3" y="129.4">TK35</text>
<text x="202.7" y="130.3">R79</text>
<text x="202.7" y="129.4">TK34</text>
<text x="215.2" y="130.3">R80</text>
<text x="215.2" y="129.4">TK33</text>
<text x="227.6" y="129.4">TK32</text>
<text x="229.4" y="130.3">R81</text>
<text x="243.6" y="129.4">TK31</text>
<text x="53.4" y="132.1">33R</text>
<text x="64" y="133">10K</text>
<text x="136.9" y="136.5">100K</text>
<text x="147.6" y="136.5">6K8</text>
<text x="165.4" y="136.5">8K2</text>
<text x="177.8" y="136.5">10K</text>
<text x="190.3" y="136.5">11K</text>
<text x="202.7" y="136.5">13K</text>
<text x="215.2" y="136.5">16K</text>
<text x="229.4" y="136.5">22K</text>
<text x="156.2" y="139.4" transform="rotate(-90 156.2 139.4)">ESD7</text>
<text x="189.6" y="145.4">SW3</text>
<text x="202" y="147.6">VOL-</text>
<text x="202" y="145.4">SW1</text>
<text x="208.1" y="149">HOME1</text>
<text x="220.5" y="149">ESC1</text>
<text x="234.7" y="149">MENU1</text>
<text x="156.2" y="157.5" transform="rotate(-90 156.2 157.5)">ESD-0402-LF</text>
<text x="243.6" y="157.9">TK30</text>
</g>
<g font-size="1.6">
<text x="243.6" y="5">IPSOUT</text>
<text x="65.8" y="8.5">R0402</text>
<text x="88.6" y="10.6">2</text>
<text x="160.1" y="6.8">VCC-3V3</text>
<text x="202.4" y="8.9">1</text>
<text x="202.4" y="10.6">2</text>
<text x="220" y="10.6">7</text>
<text x="220" y="8.9">8</text>
<text x="88.6" y="12.4">4</text>
<text x="88.6" y="14.2">6</text>
<text x="88.6" y="16">5</text>
<text x="88.6" y="17.8">3</text>
<text x="155.3" y="17.4">R0402</text>
<text x="177.8" y="15.6">GND</text>
<text x="183.2" y="12.1">C0402</text>
<text x="202.4" y="12.4">3</text>
<text x="202.4" y="14.2">4</text>
<text x="220" y="14.2">5</text>
<text x="220" y="12.4">6</text>
<text x="232.6" y="12.4">1</text>
<text x="236.5" y="17.4">L0603</text>
<text x="243.1" y="12.4">2</text>
<text x="88.6" y="19.5">1</text>
<text x="147.6" y="21">R0402</text>
<text x="179.6" y="22.8">C0402</text>
<text x="188.5" y="22.8">R0402</text>
<text x="213.4" y="19.2">tssop8-0_65-3_0x3_0</text>
<text x="227.6" y="22.8">GND</text>
<text x="231.2" y="19.2">C0603</text>
<text x="211.6" y="29.9">C0402</text>
<text x="24.9" y="31.6">R0402</text>
<text x="33.8" y="31.6">R0402</text>
<text x="42.7" y="31.6">R0402</text>
<text x="24.9" y="40.5">C0402</text>
<text x="33.8" y="40.5">C0402</text>
<text x="42.7" y="40.5">C0402</text>
<text x="138.7" y="40.5">R0402</text>
<text x="161.8" y="39.6" transform="rotate(-90 161.8 39.6)">3</text>
<text x="21.4" y="45.9">AGND</text>
<text x="30.3" y="45.9">AGND</text>
<text x="39.2" y="45.9">AGND</text>
<text x="53.4" y="47.6">GND</text>
<text x="60.5" y="47.6">GND</text>
<text x="67.6" y="47.6">GND</text>
<text x="156.1" y="42.7">1</text>
<text x="161.8" y="46.6" transform="rotate(-90 161.8 46.6)">2</text>
<text x="163.6" y="45.9">SOT-23</text>
<text x="145.8" y="51.2">R0402</text>
<text x="149.4" y="58.3">GND</text>
<text x="160.1" y="58.3">GND</text>
<text x="44.5" y="74.3">VMIC</text>
<text x="62.3" y="76.1">R0402</text>
<text x="257.8" y="77.7">UBOOT</text>
<text x="32" y="83.2">C0603</text>
<text x="67.6" y="83.2">C0603</text>
<text x="85.4" y="83.2">R0402</text>
<text x="95.7" y="85.3">1</text>
<text x="95.7" y="87.1">2</text>
<text x="246.8" y="87.1">1</text>
<text x="246.8" y="85.3">3</text>
<text x="255.5" y="87.1">2</text>
<text x="255.5" y="85.3">4</text>
<text x="257.8" y="88.5">sw2_2-2_3x4_5</text>
<text x="76.5" y="90.3">C0402</text>
<text x="85.4" y="90.3">C0402</text>
<text x="96.1" y="92.1">dmic</text>
<text x="156.1" y="92.4">1</text>
<text x="156.1" y="94.2">3</text>
<text x="164.9" y="92.4">2</text>
<text x="164.9" y="94.2">4</text>
<text x="158.3" y="98.5">sw2_2-2_5x7_0</text>
<text x="245.4" y="97.4">GND</text>
<text x="163.6" y="108.1">GND</text>
<text x="60.5" y="125.9">VCC-3V3</text>
<text x="133.4" y="125.9">AVCC</text>
<text x="5.4" y="131.2">j1x3-2_0</text>
<text x="28" y="128">3</text>
<text x="28" y="133.3">2</text>
<text x="35.6" y="133">C0402</text>
<text x="46.3" y="133.7">GND</text>
<text x="53.4" y="133.9">R0402</text>
<text x="64" y="134.8">R0402</text>
<text x="160.1" y="132.8">VOL+</text>
<text x="172.5" y="132.8">VOL-</text>
<text x="185" y="132.8">MENU</text>
<text x="197.4" y="132.8">SEARCH</text>
<text x="209.8" y="132.8">HOME</text>
<text x="222.3" y="132.8">ESC</text>
<text x="236.5" y="132.8">ENTER</text>
<text x="28" y="138.7">1</text>
<text x="136.9" y="138.3">R0402</text>
<text x="147.6" y="138.3">R0402</text>
<text x="165.4" y="138.3">R0402</text>
<text x="177.8" y="138.3">R0402</text>
<text x="184.9" y="142.8" transform="rotate(-90 184.9 142.8)">3</text>
<text x="186.7" y="142.8" transform="rotate(-90 186.7 142.8)">1</text>
<text x="190.3" y="138.3">R0402</text>
<text x="197.4" y="142.8" transform="rotate(-90 197.4 142.8)">3</text>
<text x="199.2" y="142.8" transform="rotate(-90 199.2 142.8)">1</text>
<text x="202.7" y="138.3">R0402</text>
<text x="211.6" y="142.8" transform="rotate(-90 211.6 142.8)">1</text>
<text x="215.2" y="138.3">R0402</text>
<text x="224" y="142.8" transform="rotate(-90 224 142.8)">1</text>
<text x="229.4" y="138.3">R0402</text>
<text x="240" y="142.8" transform="rotate(-90 240 142.8)">1</text>
<text x="184.9" y="151.5" transform="rotate(-90 184.9 151.5)">4</text>
<text x="185" y="152.5">sw2_2-2_5x7_0</text>
<text x="186.7" y="151.5" transform="rotate(-90 186.7 151.5)">2</text>
<text x="197.4" y="151.5" transform="rotate(-90 197.4 151.5)">4</text>
<text x="199.2" y="151.5" transform="rotate(-90 199.2 151.5)">2</text>
<text x="201" y="150.8">sw2_2-2_5x7_0</text>
<text x="211.6" y="153.3" transform="rotate(-90 211.6 153.3)">2</text>
<text x="213.4" y="154.2">HOME</text>
<text x="224" y="153.3" transform="rotate(-90 224 153.3)">2</text>
<text x="240" y="153.3" transform="rotate(-90 240 153.3)">2</text>
<text x="243.6" y="152.4">MENU</text>
<text x="158.3" y="159.5">VOL+ 0.19V</text>
<text x="168.9" y="159.5">VOL- 0.39V</text>
<text x="181.4" y="159.5">MENU 0.6V</text>
<text x="192.1" y="159.5">SEARCH 0.80V</text>
<text x="206.3" y="159.5">HOME 0.98V</text>
<text x="220.5" y="159.5">ESC 1.18V</text>
<text x="233" y="159.5">ENTER 1.4V</text>
<text x="152.9" y="163.2">GND</text>
<text x="229.4" y="165">GND</text>
<text x="204.5" y="209.3">DOWN 1.39V</text>
</g>
<g font-size="1.6" fill="#f00">
<text x="57.3" y="10.3">MICIN</text>
<text x="75.6" y="10.3">HPIN</text>
<text x="226.2" y="10.3">GND</text>
<text x="5.9" y="13.1">HPL</text>
<text x="5.9" y="16.7">HPR</text>
<text x="76.9" y="17.4">HR</text>
<text x="76.9" y="12.1">HL</text>
<text x="172.9" y="17.4">HPL</text>
<text x="2.5" y="23.5">HPCOMFB</text>
<text x="4.7" y="19.9">HPCOM</text>
<text x="14.6" y="22.8">HPCOMFB</text>
<text x="14.6" y="19.2">HPCOM</text>
<text x="76.9" y="19.2">HCOM</text>
<text x="122.7" y="23.5">5</text>
<text x="125.6" y="23.5">PA-SHDN#</text>
<text x="54.8" y="26.3" transform="rotate(-90 54.8 26.3)">HL</text>
<text x="61.9" y="26.3" transform="rotate(-90 61.9 26.3)">HR</text>
<text x="69" y="28.1" transform="rotate(-90 69 28.1)">HPIN</text>
<text x="123.1" y="42.3">HPIN</text>
<text x="8.9" y="76.8">5</text>
<text x="17.3" y="76.8">VMIC</text>
<text x="270.8" y="78.6">UBOOT</text>
<text x="281" y="78.6">6</text>
<text x="33.8" y="86">5</text>
<text x="41.5" y="86">MICIN1</text>
<text x="87.5" y="85">MICIN</text>
<text x="8.9" y="91.4">6</text>
<text x="16.6" y="91.4">MICM</text>
<text x="27.1" y="90.3">MICM</text>
<text x="134.1" y="93.2">PWREN</text>
<text x="142.6" y="92.1">PWREN</text>
<text x="134.8" y="133" transform="rotate(-90 134.8 133)">AVCC</text>
<text x="48.4" y="138.3">IR-RX</text>
<text x="69.9" y="139.4">IR-RX</text>
<text x="80.9" y="139.4">6</text>
<text x="128.1" y="158.9">6,9</text>
<text x="135.7" y="158.9">LRADC0</text>
</g>
<g font-size="1.6" fill="#004080">
<text x="205.4" y="9.6">SHDN#</text>
<text x="205.4" y="11.4">BYPASS</text>
<text x="214.3" y="11.4">GND</text>
<text x="214.6" y="9.6">VO2</text>
<text x="205.4" y="13.2">NC</text>
<text x="205.4" y="14.9">IN-</text>
<text x="214.4" y="13.2">VDD</text>
<text x="214.6" y="14.9">VO1</text>
<text x="98.7" y="86.1">+</text>
<text x="98.7" y="87.8">-</text>
<text x="249.8" y="87.8">1</text>
<text x="249.8" y="86.1">3</text>
<text x="252.5" y="87.8">2</text>
<text x="252.5" y="86.1">4</text>
<text x="159.2" y="93.2">1</text>
<text x="159.2" y="95">3</text>
<text x="161.8" y="93.2">2</text>
<text x="161.8" y="95">4</text>
<text x="22.4" y="128.7">VCC</text>
<text x="22.2" y="134.1">GND</text>
<text x="22.4" y="139.4">OUT</text>
<text x="185.7" y="148.5" transform="rotate(-90 185.7 148.5)">4</text>
<text x="185.7" y="145.8" transform="rotate(-90 185.7 145.8)">3</text>
<text x="187.5" y="148.5" transform="rotate(-90 187.5 148.5)">2</text>
<text x="187.5" y="145.8" transform="rotate(-90 187.5 145.8)">1</text>
<text x="198.1" y="148.5" transform="rotate(-90 198.1 148.5)">4</text>
<text x="198.1" y="145.8" transform="rotate(-90 198.1 145.8)">3</text>
<text x="199.9" y="148.5" transform="rotate(-90 199.9 148.5)">2</text>
<text x="199.9" y="145.8" transform="rotate(-90 199.9 145.8)">1</text>
<text x="212.4" y="145.8" transform="rotate(-90 212.4 145.8)">1</text>
<text x="224.8" y="145.8" transform="rotate(-90 224.8 145.8)">1</text>
<text x="240.8" y="145.8" transform="rotate(-90 240.8 145.8)">1</text>
<text x="212.4" y="150.2" transform="rotate(-90 212.4 150.2)">2</text>
<text x="224.8" y="150.2" transform="rotate(-90 224.8 150.2)">2</text>
<text x="240.8" y="150.2" transform="rotate(-90 240.8 150.2)">2</text>
</g>
<text font-size="1.6" fill="#00f" x="8.9" y="140.1">IR Receiver</text>
<g font-size="1.2">
<text x="83.6" y="41.9">Option 如果FM</text>
<text x="83.6" y="43.2">模组内天线上已</text>
<text x="83.6" y="44.5">有隔直电容，这</text>
<text x="83.6" y="45.8">里这个可以省掉。</text>
</g>
</svg>
